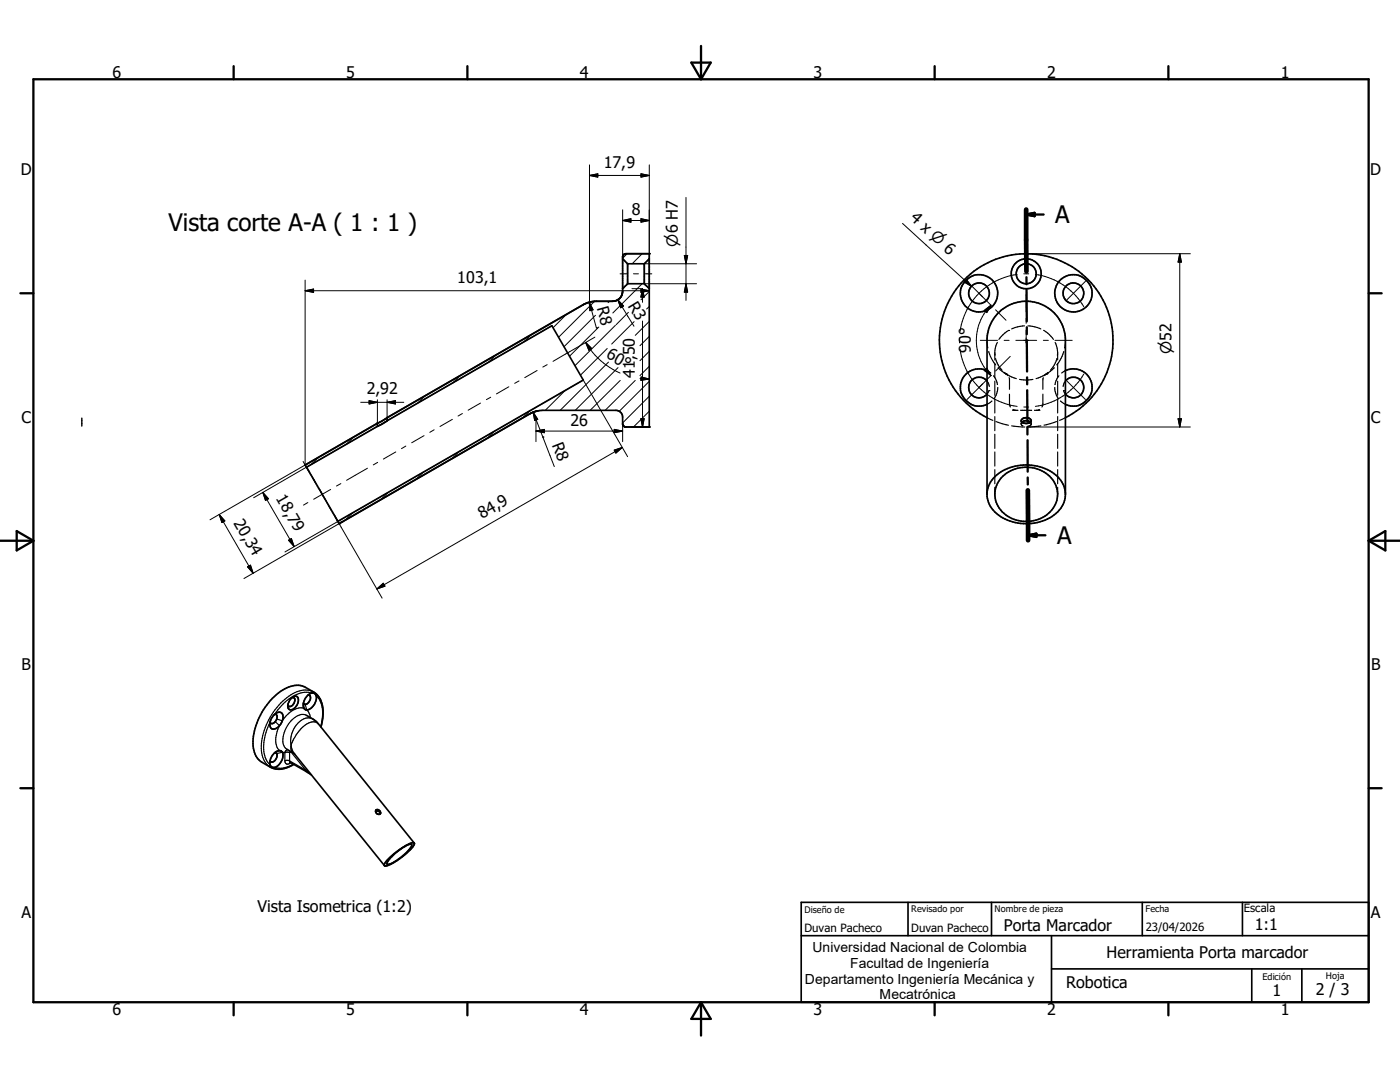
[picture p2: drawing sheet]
<svg xmlns="http://www.w3.org/2000/svg" width="279mm" height="216mm" viewBox="0 0 279 216" stroke-linecap="round" stroke-linejoin="round" font-family="sans-serif">
<g fill="none" stroke="#000" stroke-width=".2">
<path d="M117.6 35h12M117.6 35l1.7-.3v.6zM117.6 32.9v27.4M127.9 34.7l1.7 .3-1.7 .3zM129.6 32.9v21.7M136.9 39.4v20.5M60.9 58h68.7M60.9 58l1.7-.3v.6zM60.9 55.9v36.7M123.3 59.8l3.2 5.3M123.3 59.8l1.1 1.3-.5 .3zM123.8 54.6h1.3"/>
<path d="M124.3 44h5.3M124.3 44l1.6-.4v.7zM124.3 41.9v9.4M125.2 50.6l-.9 .9M126.1 57.6h1.9M126.4 54.6h1M127.9 43.6l1.7 .4-1.7 .3zM127.9 57.7l1.7 .3-1.7 .3zM128.2 50.6l-2 2M128.2 56.6l-5.9 5.9M128.2 57.6v2.7M128.2 57.6l.4 1.7h-.7z"/>
<path d="M128.6 52.6h10.4M128.6 56.6h10.4M128.8 54.6h1.3M129.6 58.2l-1.7 1.6M129.6 54.7l-.1 2.9M136.6 51h.6l-.3 1.6zM136.9 56.6l.3 1.7h-.6zM180.1 44.6l13.8 12.5M192.9 55.8l1 1.3-1.5-.8zM193 56.1l3.7 3.7M203 54.8a13.2 13.2 0 0 0-11.4 11.3M204.3 54.6h1"/>
<path d="M204.8 50.6h32.8M204.8 58.8v3.4M206.6 54.8a13.4 13.4 0 0 1 9.7 6.4M216.6 56.1l-3.7 3.7M235.4 50.6v34.6M235.4 50.6l.4 1.7h-.7zM73.7 79.9l1.6 .4-1.6 .3zM75.3 79.8v5M77.3 79.8v3.9M84.7 79.1l-1.4 1.4M91.8 75l-1.4 1.4M97.9 79.3l-.8 .4"/>
<path d="M98.9 70.9l-1.4 1.4M101.5 77.2l-2.4 1.4M103.6 76l-.9 .5M106 66.8l-1.5 1.4M107.2 73.9l-2.5 1.5M109.2 72.8l-.9 .4M110.1 65l-48.9 28.2M112.8 77.9l-4 4M113 62.7l-2.6 2.7M116.9 68.3a14.8 14.8 0 0 0 6.9 6.1M116.9 68.3l1.2 1.2-.6 .4zM117.6 60.3l1.4 5.1"/>
<path d="M117.6 60.3l.8 1.5-.7 .2zM118.6 60.1l-7.1 7.2M118.7 67.3l-8.3 4.8M118.8 62.9l-6.2 6.3M119 65.4h.1M119.5 65.2l-5.8 5.9M121.2 69.5l-5.4 5.4M121.4 72.3l-9.6 9.6M121.6 60.1l-.2 .3M122.8 64.9l-8.1 8.1M123.3 73.3l-8.5 8.6M123.8 67l-1.7 1.6"/>
<path d="M123.8 75.9l-6 6M125.4 62.3l-2.4 2.5M126.6 64.2l-2.8 2.7M126.8 75.9l-6 6M127.7 75.5l1.9 .1M127.9 75.2l1.7 .4-1.7 .3zM128.2 64.1v21.1M129.6 79.1l-5.3 5.3M129.6 76.1l-6 6M129.6 73.1l-1.9 1.8M129.6 70.1l-1.9 1.9M129.6 67.1l-1.9 1.9"/>
<path d="M129.6 64.1l-2.8 2.8M129.6 61.2l-.6 .5M191.5 67.4v1M191.6 69.7a13.3 13.3 0 0 0 3.8 7.6M195.4 77.3a13.2 13.2 0 0 0 7.6 3.8M195.6 67.9h3.5M196.1 76.6l-.7 .7M196.4 61.9l1.4-1-.9 1.5zM196.4 73.9l.5-.4 .9 1.4zM196.7 76l-3.7 3.7M197 60.2l.7 .7M197.7 75l-.7 .7"/>
<path d="M197.8 60.9a9.9 9.9 0 0 0-2 11.2 10 10 0 0 0 2 2.8M198.7 61.8l2.1 2.1M200.4 67.9h1M201.6 71.1l-2.9 2.9M202.7 67.9h4.2M204.8 63.5v1M204.8 65.9v2.5M208.2 67.9h1M210.5 67.9h3.5M212.9 76l3.7 3.7M216.3 74.6a13.3 13.3 0 0 1-9.7 6.5M16.3 83.4v1.6"/>
<path d="M52.5 98.3l6.2 10.8M52.5 98.3l1.1 1.2-.6 .4zM60.5 92.1l1.3 2.2M60.8 92.8l-18.9 10.9M61.1 93.2l-10.5 6.1M62.5 95.5l.5 .9M63.5 91.3l-1.4 1.4M63.6 97.5l.7 1.1M64.1 98.2l.5 .9M64.3 98.6l.6 1.2M64.3 98.6l-1.7 1M66 97.7l-1.7 .9"/>
<path d="M68 96.5l-.8 .5M70.6 87.2l-1.5 1.4M72 80.3h8.6M73.3 93.4l-4.1 2.4M75.4 92.3l-.9 .5M77.3 80.3l1.6-.4v.7zM77.4 98.3l-1.4 1.4M77.6 83.1l-.3 .4M79 90.2l-2.5 1.4M81 89l-.9 .5M84.5 94.2l-1.4 1.4M84.6 86.9l-2.4 1.4"/>
<path d="M86.6 85.8l-.8 .5M90.3 83.7l-2.5 1.4M91.6 90.1l-1.4 1.5M92.3 82.5l-.9 .5M95.9 80.4l-2.5 1.5M98.6 86l-1.4 1.5M105.7 82l-1.4 1.4M106.4 82.3l4.2 10.8M106.4 82.3l.9 1.4-.6 .2zM107 86h17.3M107 86l1.6-.3v.6zM107 82.1h.1"/>
<path d="M107 83.8v4.3M108.3 87.2h.1M122.6 89.8l1.6-.5-1.3 1.1zM122.6 85.7l1.7 .3-1.7 .3zM124.2 89.3l-49 28.2M124.3 84.5v3.6M125.3 91.1l-8.9-15.3-48.9 28.2M126.1 85.2h3.5M127.9 83.6h.7l-.4 1.6zM129.6 85l-.2 .2M129.6 82.1l-3.2 3.1M204.3 81.2h1"/>
<path d="M204.8 85.2h32.8M235.1 83.6h.7l-.4 1.6zM43.8 102.7l6.7 11.7M43.8 102.7l1.1 1.2-.6 .4zM49.4 113.1l.6-.3 .5 1.6zM57.6 107.8l.6-.3 .5 1.6zM61.4 100.3l-.8 .5M65.6 100.9l.5 .9M66.8 102.9l9.5 16.5M67.4 104.1l-10.5 6M67.6 104.5l-18.9 10.9M68.1 104.1l-.4 .3"/>
<path d="M70.4 102.3l-1.5 1.5M75.2 117.5l1.3-1.1 .3 .6z"/>
</g>
<g fill="none" stroke="#000" stroke-width=".33">
<path d="M123 60l-.7 .1M123.7 59.5l-.7 .5M124.1 58.9l-.4 .6M124.3 58.1l-.2 .8M124.3 51.6l1 1M124.8 50.6l-.5 .4v.3M124.8 50.6h4.8v34.6h-4.8l-.4-.3-.1-.2v-1.5a1.33 1.33 0 0 0-1.4-1.3h-14.6l-1 .1M124.8 50.6l-.3 .2-.2 .4v6.9M125.3 56.6h3.3M125.3 52.6h3.3M125.3 56.6l-1 1M125.3 52.6v4"/>
<path d="M128.6 56.6l1 1M128.6 52.6v4M129.6 51.6l-1 1M116.3 60.8l-39 22.5M119 60.1a5.2 5.2 0 0 0-2.7 .7M122.3 60.1h-3.6l-1.1 .2-1.3 .5M197 74a3.7 3.7 0 0 0-5.3 3.3 3.7 3.7 0 0 0 5.3 3.4M197 76a2.06 2.06 0 0 0-3-.2 2.06 2.06 0 0 0 0 3 2.06 2.06 0 0 0 3-.2M199.2 62.4a7.8 7.8 0 0 1 8.4-1.8 7.8 7.8 0 0 1 5 7v31a6.1 6.1 0 0 1-5.1 5.5 9.2 9.2 0 0 1-9.6-2.6l-.6-1.2-.3-1.2v-31.5a7.9 7.9 0 0 1 2.2-5.2zM212.6 74a3.7 3.7 0 0 1 5.4 3.3 3.7 3.7 0 0 1-5.4 3.4M212.6 76a2.06 2.06 0 0 1 3-.2 2.06 2.06 0 0 1 0 3 2.06 2.06 0 0 1-3-.2M60.9 92.8l.3 .4"/>
<path d="M60.9 92.8h.1M61.2 93.2h.1M61.2 93.2l6.2 10.8M75.3 84.5h.1M75.3 84.5v.6M75.3 84.5l-14.4 8.3M75.3 85.1l-14.1 8.1M77.2 83.4l-1.9 1.1M77.3 83.3v.7M77.3 84l32.8-19 6.3 10.8-49 28.2M77.3 83.3l-.1 .1M77.3 84l-2 1.1"/>
<path d="M77.3 83.3h.1M106 82.4l-38.3 22.1M106.3 82.3l-.6 .3M106.3 82.3l-.2 .1M107.3 82l-1 .3M107.4 82h-.1M124.3 84.5l.1 .5M124.5 85l.2 .2M197 83.3a17.3 17.3 0 0 1-5.6-26.2 17.3 17.3 0 0 1 26.8 0 17.3 17.3 0 0 1-5.6 26.2M197 98.2a6.5 6.5 0 0 1 5.6-5.2 8.8 8.8 0 0 1 9.3 3.2l.5 1.2 .2 1.2M199.8 95.3a6.8 6.8 0 0 1 10.7 1.1 5.3 5.3 0 0 1-4.2 7.5 6.1 6.1 0 0 1-7.8-5.4 5.1 5.1 0 0 1 1.3-3.2zM203.9 83.7l.7-.4 .6 .1a.55 .55 0 0 1 .6 .6 .55 .55 0 0 1-.7 .5l-.7-.1a.5 .5 0 0 1-.5-.7z"/>
<path d="M204 84.3l.7-.4 .5 .1 .5 .3M67.4 104h.1M67.4 104l.3 .5M68.3 104.1l-.6 .4M58.3 139.2a.72 .72 0 0 1 .9-.2 .72 .72 0 0 1 .3 .9 1.81 1.81 0 0 1-1.7 1.7 1.4 1.4 0 0 1 .2-2.1zM58.3 139.2a.45 .45 0 0 1 .5 .1 .45 .45 0 0 1 0 .5 1 1 0 0 1-1.2 1.1l-.1-.3M61.4 138.7a.94 .94 0 0 1 .9-.5 .94 .94 0 0 1 .8 .6 2.44 2.44 0 0 1-2.1 2.8h-.1a1.46 1.46 0 0 1-.1-2zM61.5 138.7a.67 .67 0 0 1 .5 .5 .67 .67 0 0 1-.2 .6 .71 .71 0 0 1-.5 .7 .71 .71 0 0 1-.7-.2M54.8 142.5l-.6 .7-.3 .9M54.8 150.2a.95 .95 0 0 1 1.5-.1 2.45 2.45 0 0 1-1.8 3l-.4-.2a1.54 1.54 0 0 1 .1-1.9zM54.8 150.2a.73 .73 0 0 1 .5 .6 .73 .73 0 0 1-.3 .7 .65 .65 0 0 1-.4 .5 .65 .65 0 0 1-.7-.2M54.8 142.5a.64 .64 0 0 1 .5 .5 .64 .64 0 0 1-.1 .6 .84 .84 0 0 1-1.2 .7l-.1-.2"/>
<path d="M54.8 142.5a.95 .95 0 0 1 1.4-.3 .95 .95 0 0 1 .2 1.4 2.28 2.28 0 0 1-2.1 1.8 1.08 1.08 0 0 1-.4-1.3M57.3 149.5l1.5 1 17.9 22.2M57.8 152.1h.1M57.9 152.1l4.2 2.5M61.2 142.7l1.4 .9 .9 .8 19.2 23.8M64.1 145.1a7.5 7.5 0 0 0-.3-5.7l-.9-1.1-2-1.2a5 5 0 0 0-5.3 1.2 13 13 0 0 0-5 11 3.8 3.8 0 0 0 1.7 2.8l1.6 1a4.5 4.5 0 0 0 4.7-.6M75 162a.56 .56 0 0 1 .6-.2 .56 .56 0 0 1 .3 .5M75 161.6a.56 .56 0 0 1 .8 .2 .56 .56 0 0 1-.1 .7l-.5-.1a.57 .57 0 0 1-.2-.8zM78 171.1a11.8 11.8 0 0 1 3.8-2.7h.3a.62 .62 0 0 1-.3 1 9.8 9.8 0 0 1-4.4 3.1 .65 .65 0 0 1 .2-1zM82.7 168.2a3.3 3.3 0 0 0-2.5 1l-1.8 1.4-1.2 1.1-.5 .7v.3M82.7 168.2v.1a10.7 10.7 0 0 1-4.3 4l-1.2 .5-.5-.1M159.9 186.7h113.2"/>
<path d="M159.9 180.1h113.2v19.9h-113.2zM181.2 180.1v6.6M197.9 180.1v6.6M209.9 193.3h63.2M209.9 186.7v13.3M228 180.1v6.6M248 180.1v6.6M249.8 193.3v6.7M259.8 193.3v6.7"/>
<circle cx="195.4" cy="58.5" r="2.06"/>
<circle cx="195.4" cy="58.5" r="3.7"/>
<circle cx="204.8" cy="54.6" r="2.99"/>
<circle cx="204.8" cy="54.6" r="2"/>
<circle cx="214.2" cy="58.5" r="2.06"/>
<circle cx="214.2" cy="58.5" r="3.7"/>
</g>
<g fill="none" stroke="#000" stroke-width=".23">
<path d="M197 74h.1M197 76l.1 .1M197 67.9l.1 1.5M197.1 74l.6 .4M197.1 76.2l.3 .9M197.3 70.1a7.4 7.4 0 0 0 1.4 2.7M197.4 77.9h.1M197.4 77.9l-.4 .7M198.3 75l.2 .4M198.5 75.4l.6 1.3M198.5 70.4v1.4M198.5 72.5v2.9"/>
<path d="M198.5 76.1v2.8M198.5 79.6v2.8M198.7 71.6l.5 1.2 .8 1.1M199 68.3l-.4 1.6v1M199.1 77.3a3.9 3.9 0 0 1-.7 2.3M199.2 73.4l1.3 1M200.5 74.3l1 .7 1.3 .6M200.5 74.4v.1M200.7 74.6h.1M200.8 74.6h.1M200.8 74.6l.4 .3M201.3 65.9h.1"/>
<path d="M201.3 65.9l-.8 .6-1.1 1.2M201.4 75.4l.1 2.3M201.5 78.7v1.9l.1 .6M203.5 75.7l1.3 .1 1.3-.1M204.5 65l-1.4 .2-1.2 .4M205.1 65l1.4 .2 1.2 .4M208.1 78.7v2.1l-.2 .4M208.2 75.4l-.1 2.3M208.3 65.9l1.1 .9 .8 .9M208.8 74.6h.1M208.8 74.6l-.4 .3M208.9 74.6h.1"/>
<path d="M208.9 74.6h-.1M209.1 74.4v.1M209.1 74.3l-1 .7-1.3 .6M210.4 73.4l-1.3 1M210.5 77.3a3.9 3.9 0 0 0 .8 2.3M210.6 68.3l.4 1.2v1.4M210.9 71.6l-.5 1.2-.8 1.1M211.1 70.4v1.4M211.1 72.5v2.9M211.1 76.1v2.8M211.1 79.6v2.8M211.3 75l-.5 .9-.3 .8"/>
<path d="M212.2 77.9h.1M212.2 77.9l.4 .7M212.3 70.1a7.5 7.5 0 0 1-1.4 2.7M212.5 76.2l-.3 .9M212.6 74l-.7 .4M212.6 74h.1M212.6 76v.1M212.6 67.9l-.1 1.5M197 83.3l1.2 .6M198 80l-1 .7M198.5 83.1v2.8M198.5 86.7v2.8"/>
<path d="M198.5 90.2v2.8M198.5 93.7v2.8M198.5 97.2v1.4M198.8 84.1l2.5 .7M201.9 85l2.6 .2M202.1 81.9h1.1M202.1 81.7l.5 .2M203.7 81.9h2.2M203.8 84v.2M203.8 84.4l.1 .4 .3 .2M204 84.3l-.2 .2M205.7 84.3v.1"/>
<path d="M205.8 84.5v.1M205.8 84v.2M205.8 84.4v.2M205.8 84.6l-.1 .3-.6 .2M206.4 81.9h1.1M207.5 81.7l-.5 .2M207.7 85l-2.6 .2M210.8 84.1l-2.4 .7M211.1 83.1v2.8M211.1 86.7v2.8M211.1 90.2v2.8M211.1 93.7v2.8"/>
<path d="M211.1 97.2v1.4M211.6 80l1 .7M212.6 83.3l-1.1 .6M62.2 138.3a6 6 0 0 0-5.3 1.8l-1.4 1.5-.7 .9M62.6 138.1a4.9 4.9 0 0 0-5.4 1.1 13 13 0 0 0-5 11 3.9 3.9 0 0 0 1.7 2.9M63.1 138.8a5.8 5.8 0 0 1 1 5.7l-.1 .5M53.9 144.1a8.7 8.7 0 0 0-.7 7.7l.7 .8M54.9 144l.9 .8a4.6 4.6 0 0 0-.2 4.8l.2 .2-.9 .4M56.9 150.2l-.6-.1-1.1 .3M56.9 151.8a.58 .58 0 0 0 .2 .6 .58 .58 0 0 0 .7 0M56.9 150.2v1.6M56.9 151.8l.2-.1 .7 .1 3.2 1.8"/>
<path d="M56.9 150.2l.4-.1 .5 .1M57.4 149.6l-.4 .3-.1 .3M57.9 152.1l-.1 .3M58 150l-.2 .1v1.8l.1 .2M58 149.9v.1M58 150h.1M58 150l3 3.6M58.1 152.2l-.3 .2M58.1 148.7v.9l.4 .6-.5-.2M58.1 148.7l.2 1 .5 .8M58.5 152.5a4.5 4.5 0 0 1-3.7 .6M60.6 140.4l.1 .9a4 4 0 0 0-3.8 1.8l-.6 .7-1.1-.3"/>
<path d="M60.9 140.5l.3 1.1 .6 1 .1 .6M61 153.6l.1 .4M61 153.6l.9 .8M61.2 142.7a2.92 2.92 0 0 0-3.4 1.5 4.9 4.9 0 0 0-1 4.8l.5 .5M62.4 143.5a2.63 2.63 0 0 0-3.2 1.1 5 5 0 0 0-1.1 4.1M63.5 144.4a2.15 2.15 0 0 0-2.9 .5 9.4 9.4 0 0 0-2.5 3.8"/>
</g>
<g fill="#000">
<circle cx="129.6" cy="50.6" r=".17"/>
<circle cx="129.6" cy="85.2" r=".17"/>
<circle cx="67.7" cy="104.5" r=".17"/>
</g>
<g fill="none" stroke="#000" stroke-width=".46">
<path d="M6.7 15.8h266.4v184.2h-266.4zM46.6 13.2v2.6M93.3 13.2v2.6M138 12.5h3.8l-1.9 3.3zM139.9 9.2v6.6M186.5 13.2v2.6M233.2 13.2v2.6M4.1 58.5h2.6M204.8 41.8v12.4M204.8 42.8h3.5M204.8 42.8l1.7-.3v.6zM204.8 55.3l.1 1.4"/>
<path d="M204.9 57.9v6.2M273.1 58.5h2.6M204.9 67.9l.1 6.2M204.9 65.3v1.4M205 75.3v1.4M205 77.9v6.2M205 85.3v1.4M205.1 87.8v6.3M205.1 95.3v1.4M205.1 97.8l.1 10M0 107.9h6.7M3.3 106l3.4 1.9-3.4 1.9z"/>
<path d="M205.2 106.8h3.4M205.2 106.8l1.6-.3v.6zM273.1 107.9h6.3M273.1 107.9l3.4-1.9v3.8zM4.1 157.3h2.6M273.1 157.3h2.6M46.6 200v2.6M93.3 200v2.6M139.9 200v6.6M139.9 200l1.9 3.3h-3.8zM186.5 200v2.6M233.2 200v2.6"/>
</g>
<path d="M204.8 41.8v12.4M205.1 97.8l.1 10" fill="none" stroke="#000" stroke-width=".94"/>
<path d="M204.8 42.8l1.7-.3v.6zM205.2 106.8l1.6-.3v.6z" fill="#000" stroke="#000" stroke-width=".46"/>
<g fill="#000" stroke="#000" stroke-width=".2">
<path d="M117.6 35l1.7-.3v.6zM127.9 34.7l1.7 .3-1.7 .3zM60.9 58l1.7-.3v.6zM124.3 44l1.6-.4v.7zM127.9 43.6l1.7 .4-1.7 .3zM127.9 57.7l1.7 .3-1.7 .3zM128.2 57.6l.4 1.7h-.7zM136.6 51h.6l-.3 1.6zM136.9 56.6l.3 1.7h-.6zM192.9 55.8l1 1.3-1.5-.8zM235.4 50.6l.4 1.7h-.7zM77.3 80.3l1.6-.4v.7z"/>
<path d="M116.9 68.3l1.2 1.2-.6 .4zM117.6 60.3l.8 1.5-.7 .2zM123.3 59.8l1.1 1.3-.5 .3zM127.9 75.2l1.7 .4-1.7 .3zM196.4 73.9l.5-.4 .9 1.4zM196.4 61.9l1.4-1-.9 1.5zM52.5 98.3l1.1 1.2-.6 .4zM73.7 79.9l1.6 .4-1.6 .3zM106.4 82.3l.9 1.4-.6 .2zM107 86l1.6-.3v.6zM122.6 85.7l1.7 .3-1.7 .3zM122.6 89.8l1.6-.5-1.3 1.1z"/>
<path d="M127.9 83.6h.7l-.4 1.6zM235.1 83.6h.7l-.4 1.6zM43.8 102.7l1.1 1.2-.6 .4zM49.4 113.1l.6-.3 .5 1.6zM57.6 107.8l.6-.3 .5 1.6zM75.2 117.5l1.3-1.1 .3 .6z"/>
</g>
<g font-size="4.8">
<text x="33.6" y="46.1">Vista corte A-A ( 1 : 1 )</text>
<text x="210.6" y="44.6">A</text>
<text x="211" y="108.5">A</text>
</g>
<g font-size="3.2">
<text x="22.5" y="15.6">6</text>
<text x="69.1" y="15.6">5</text>
<text x="115.7" y="15.6">4</text>
<text x="162.3" y="15.6">3</text>
<text x="209" y="15.6">2</text>
<text x="255.6" y="15.6">1</text>
<text x="4.1" y="35">D</text>
<text x="120.5" y="33.4">17,9</text>
<text x="273.5" y="35">D</text>
<text x="126.1" y="42.9">8</text>
<text x="181.5" y="43.7" transform="rotate(42 181.5 43.7)">4 x n 6</text>
<text x="91.3" y="56.4">103,1</text>
<text x="119.1" y="61.6" transform="rotate(75 119.1 61.6)">R8</text>
<text x="125.2" y="61" transform="rotate(59 125.2 61)">R3</text>
<text x="120.8" y="71.2" transform="rotate(30 120.8 71.2)">60°</text>
<text x="193.8" y="70.4" transform="rotate(-90 193.8 70.4)">90°</text>
<text x="126.7" y="75.4" transform="rotate(-90 126.7 75.4)">41,50</text>
<text x="73.2" y="78.7">2,92</text>
<text x="4.3" y="84.4">C</text>
<text x="110.1" y="88.8" transform="rotate(69 110.1 88.8)">R8</text>
<text x="113.9" y="85">26</text>
<text x="273.6" y="84.4">C</text>
<text x="55" y="99.4" transform="rotate(60 55 99.4)">18,79</text>
<text x="46.5" y="104.3" transform="rotate(60 46.5 104.3)">20,34</text>
<text x="96.2" y="103.6" transform="rotate(-30 96.2 103.6)">84,9</text>
<text x="4.3" y="133.7">B</text>
<text x="273.6" y="133.7">B</text>
<text x="4.3" y="183.1">A</text>
<text x="51.4" y="182">Vista Isometrica (1:2)</text>
<text x="200.4" y="185.7">Porta Marcador</text>
<text x="250.4" y="185.5">1:1</text>
<text x="273.6" y="183.1">A</text>
<text x="220.9" y="191.2">Herramienta Porta marcador</text>
<text x="212.8" y="197.1">Robotica</text>
<text x="22.5" y="202.6">6</text>
<text x="69.1" y="202.6">5</text>
<text x="115.7" y="202.6">4</text>
<text x="162.3" y="202.6">3</text>
<text x="209" y="202.6">2</text>
<text x="254" y="198.8">1</text>
<text x="255.6" y="202.6">1</text>
<text x="262.6" y="198.6">2 / 3</text>
</g>
<g font-size="3">
<text x="135.3" y="49.2" transform="rotate(-90 135.3 49.2)">n6 H7</text>
<text x="233.8" y="70.7" transform="rotate(-90 233.8 70.7)">n52</text>
</g>
<g font-size="2.8">
<text x="162.1" y="190">Universidad Nacional de Colombia</text>
<text x="160.7" y="196.3">Departamento Ingeniería Mecánica y</text>
<text x="169.7" y="193.1">Facultad de Ingeniería</text>
<text x="175.6" y="199.4">Mecatrónica</text>
</g>
<g font-size="2.3">
<text x="228.6" y="185.7">23/04/2026</text>
<text x="248.2" y="182.1">Escala</text>
<text x="160.5" y="186">Duvan Pacheco</text>
<text x="181.9" y="186">Duvan Pacheco</text>
</g>
<g font-size="1.8">
<text x="160.5" y="182.2">Diseño de</text>
<text x="181.9" y="182.1">Revisado por</text>
<text x="198.5" y="182.1">Nombre de pieza</text>
<text x="228.6" y="182.1">Fecha</text>
<text x="252" y="195.5">Edición</text>
<text x="264.6" y="195.3">Hoja</text>
</g>
</svg>
